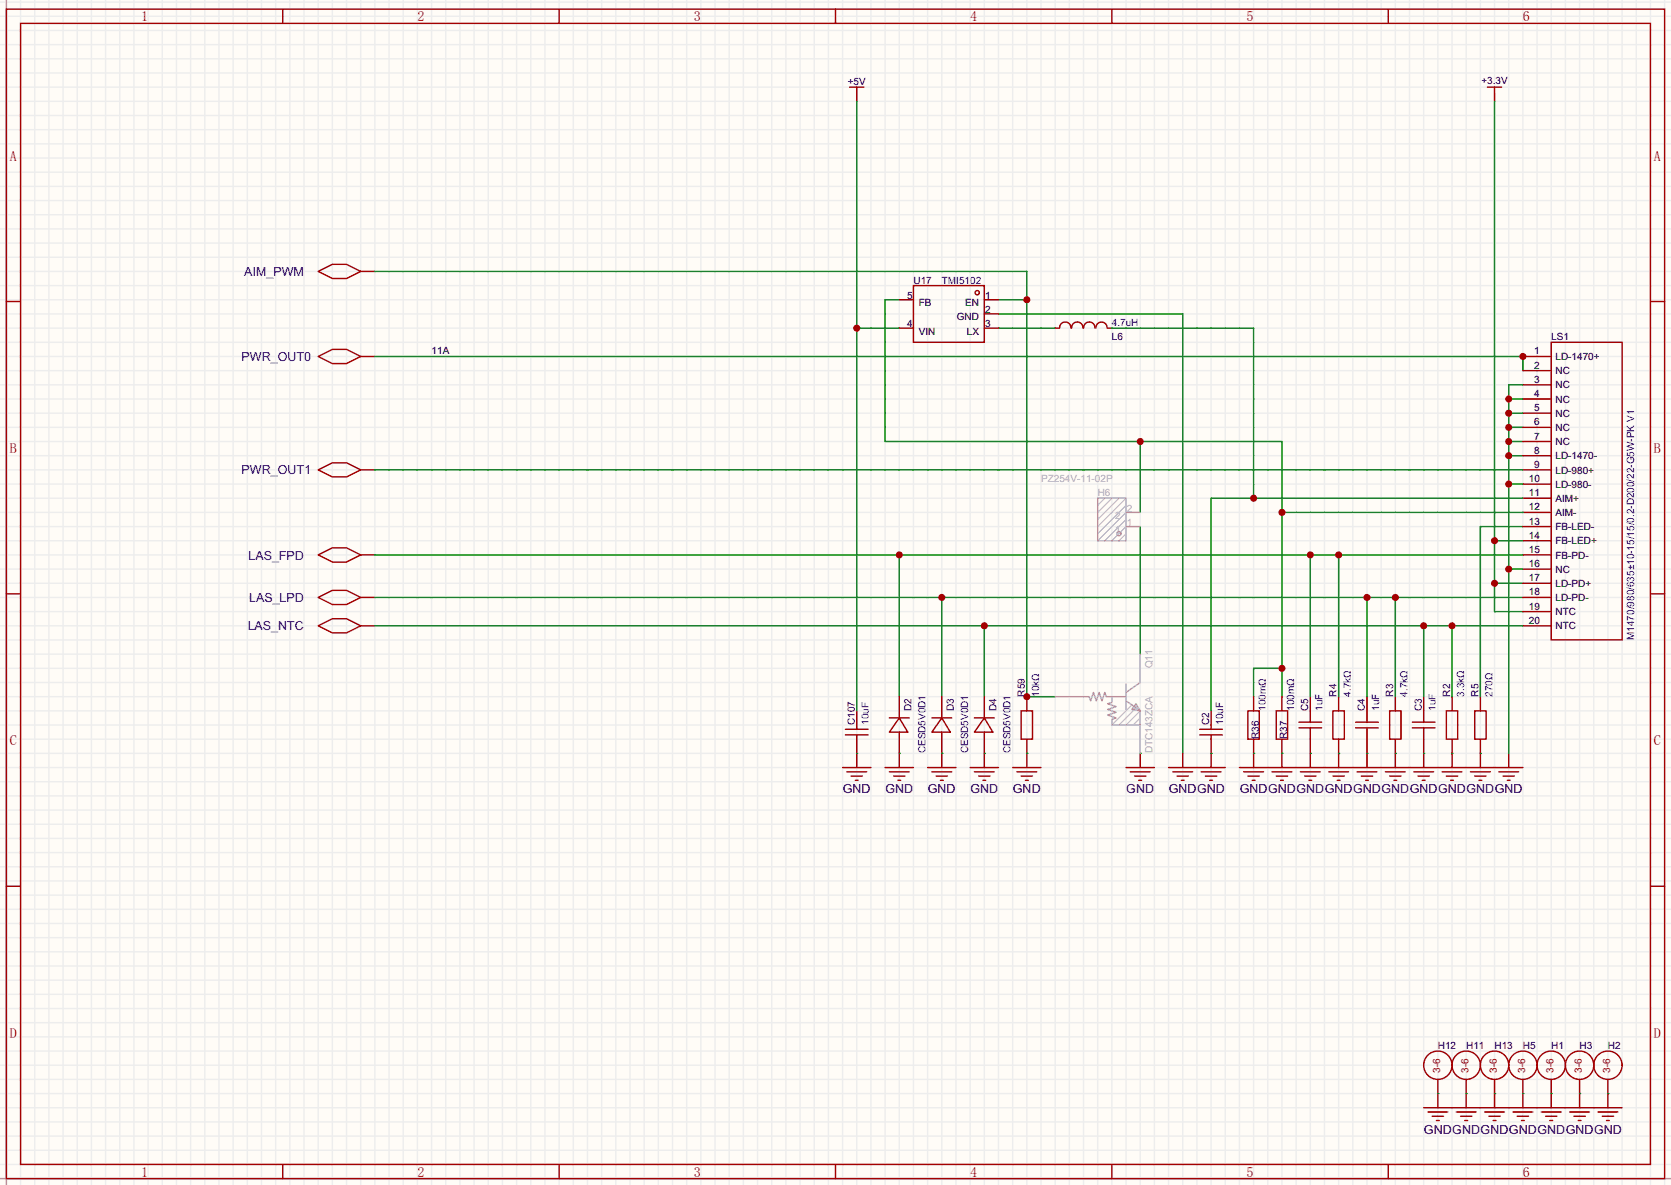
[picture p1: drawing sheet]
<svg xmlns="http://www.w3.org/2000/svg" width="299mm" height="212mm" viewBox="0 0 299 212" stroke-linecap="round" stroke-linejoin="round" font-family="sans-serif">
<path d="M0 0h299.5v212.3h-299.5z" fill="#fffcf7"/>
<g fill="none" stroke="#ededed" stroke-width=".25">
<path d="M0 .4h299.5M0 2.9h299.5M0 5.5h299.5M0 8h299.5M0 10.5h299.5M0 13.1h299.5M0 15.6h299.5M0 18.2h299.5M1.1 0v212.3M3.7 0v212.3M6.2 0v212.3M8.8 0v212.3"/>
<path d="M11.3 0v212.3M13.8 0v212.3M16.4 0v212.3M18.9 0v212.3M21.5 0v212.3M24 0v212.3M26.5 0v212.3M29.1 0v212.3M31.6 0v212.3M34.2 0v212.3M36.7 0v212.3M39.2 0v212.3"/>
<path d="M41.8 0v212.3M44.3 0v212.3M46.9 0v212.3M49.4 0v212.3M51.9 0v212.3M54.5 0v212.3M57 0v212.3M59.6 0v212.3M62.1 0v212.3M64.6 0v212.3M67.2 0v212.3M69.7 0v212.3"/>
<path d="M72.3 0v212.3M74.8 0v212.3M77.3 0v212.3M79.9 0v212.3M82.4 0v212.3M85 0v212.3M87.5 0v212.3M90 0v212.3M92.6 0v212.3M95.1 0v212.3M97.7 0v212.3M100.2 0v212.3"/>
<path d="M102.7 0v212.3M105.3 0v212.3M107.8 0v212.3M110.4 0v212.3M112.9 0v212.3M115.4 0v212.3M118 0v212.3M120.5 0v212.3M123.1 0v212.3M125.6 0v212.3M128.1 0v212.3M130.7 0v212.3"/>
<path d="M133.2 0v212.3M135.8 0v212.3M138.3 0v212.3M140.8 0v212.3M143.4 0v212.3M145.9 0v212.3M148.5 0v212.3M151 0v212.3M153.5 0v212.3M156.1 0v212.3M158.6 0v212.3M161.2 0v212.3"/>
<path d="M163.7 0v212.3M166.2 0v212.3M168.8 0v212.3M171.3 0v212.3M173.9 0v212.3M176.4 0v212.3M178.9 0v212.3M181.5 0v212.3M184 0v212.3M186.6 0v212.3M189.1 0v212.3M191.6 0v212.3"/>
<path d="M194.2 0v212.3M196.7 0v212.3M199.3 0v212.3M201.8 0v212.3M204.3 0v212.3M206.9 0v212.3M209.4 0v212.3M212 0v212.3M214.5 0v212.3M217 0v212.3M219.6 0v212.3M222.1 0v212.3"/>
<path d="M224.7 0v212.3M227.2 0v212.3M229.7 0v212.3M232.3 0v212.3M234.8 0v212.3M237.4 0v212.3M239.9 0v212.3M242.4 0v212.3M245 0v212.3M247.5 0v212.3M250.1 0v212.3M252.6 0v212.3"/>
<path d="M255.1 0v212.3M257.7 0v212.3M260.2 0v212.3M262.8 0v212.3M265.3 0v212.3M267.8 0v212.3M270.4 0v212.3M272.9 0v212.3M275.5 0v212.3M278 0v212.3M280.5 0v212.3M283.1 0v212.3"/>
<path d="M285.6 0v212.3M288.2 0v212.3M290.7 0v212.3M293.2 0v212.3M295.8 0v212.3M298.3 0v212.3M0 20.7h299.5M0 23.2h299.5M0 25.8h299.5M0 28.3h299.5M0 30.9h299.5M0 33.4h299.5"/>
<path d="M0 35.9h299.5M0 38.5h299.5M0 41h299.5M0 43.6h299.5M0 46.1h299.5M0 48.6h299.5M0 51.2h299.5M0 53.7h299.5M0 56.3h299.5M0 58.8h299.5M0 61.3h299.5M0 63.9h299.5"/>
<path d="M0 66.4h299.5M0 69h299.5M0 71.5h299.5M0 74h299.5M0 76.6h299.5M0 79.1h299.5M0 81.7h299.5M0 84.2h299.5M0 86.7h299.5M0 89.3h299.5M0 91.8h299.5M0 94.4h299.5"/>
<path d="M0 96.9h299.5M0 99.4h299.5M0 102h299.5M0 104.5h299.5M0 107.1h299.5M0 109.6h299.5M0 112.1h299.5M0 114.7h299.5M0 117.2h299.5M0 119.8h299.5M0 122.3h299.5M0 124.8h299.5"/>
<path d="M0 127.4h299.5M0 129.9h299.5M0 132.5h299.5M0 135h299.5M0 137.5h299.5M0 140.1h299.5M0 142.6h299.5M0 145.2h299.5M0 147.7h299.5M0 150.2h299.5M0 152.8h299.5M0 155.3h299.5"/>
<path d="M0 157.9h299.5M0 160.4h299.5M0 162.9h299.5M0 165.5h299.5M0 168h299.5M0 170.6h299.5M0 173.1h299.5M0 175.6h299.5M0 178.2h299.5M0 180.7h299.5M0 183.3h299.5M0 185.8h299.5"/>
<path d="M0 188.3h299.5M0 190.9h299.5M0 193.4h299.5M0 196h299.5M0 198.5h299.5M0 201h299.5M0 203.6h299.5M0 206.1h299.5M0 208.7h299.5M0 211.2h299.5"/>
</g>
<path d="M1.1 0v212.3M0 211.2h299.5" fill="none" stroke="#999" stroke-width=".25"/>
<g fill="none" stroke="#a10000" stroke-width=".25">
<path d="M1.1 1.6h297.2v209.6h-297.2zM3.7 4.2h292.1v204.5h-292.1zM50.7 1.6v2.6M100.2 1.6v2.6M149.7 1.6v2.6M199.3 1.6v2.6M248.8 1.6v2.6M266.6 15.6h2.5M267.8 15.6v1.3M1.1 54h2.6M57 48.6l2.6-1.2h2.5l2.5 1.2-2.5 1.3h-2.5zM295.8 54h2.5"/>
<path d="M57 63.9l2.6-1.3h2.5l2.5 1.3-2.5 1.2h-2.5zM57 84.2l2.6-1.3h2.5l2.5 1.3-2.5 1.3h-2.5zM1.1 106.4h2.6M57 112.1l2.6-1.2h2.5l2.5 1.2-2.5 1.3h-2.5zM295.8 106.4h2.5M183 127.4h2v5.1h-2zM222.1 137.5h10.2M222.9 138.3h3.5M223.6 139.1h2.1M224.4 139.8h.5M228 138.3h3.5M228.7 139.1h2.1"/>
<path d="M229.5 139.8h.5M237.4 137.5h5M238.1 138.3h3.6M238.9 139.1h2M239.6 139.8h.6M243 130.4h4M243 129.4h4M245 127.4v2M245 130.4v2.1M247.5 137.5h5.1M248.3 138.3h3.5M249 139.1h2.1"/>
<path d="M249.8 139.8h.5M253.1 130.4h4.1M253.1 129.4h4.1M255.1 127.4v2M255.1 130.4v2.1M257.7 137.5h5.1M258.4 138.3h3.6M259.2 139.1h2M260 139.8h.5M1.1 158.8h2.6M295.8 158.8h2.5M265.3 198.5h25.4"/>
<path d="M266.1 199.3h3.5M271.1 199.3h3.6M276.2 199.3h3.6M281.3 199.3h3.6M286.4 199.3h3.5M50.7 208.7v2.5M100.2 208.7v2.5M149.7 208.7v2.5M199.3 208.7v2.5M248.8 208.7v2.5M266.8 200h2.1M267.6 200.8h.5"/>
<path d="M271.9 200h2M272.7 200.8h.5M277 200h2M277.7 200.8h.6M282.1 200h2M282.8 200.8h.5M287.1 200h2.1M287.9 200.8h.5"/>
<circle cx="267.8" cy="190.9" r="2.54"/>
<circle cx="272.9" cy="190.9" r="2.54"/>
<circle cx="278" cy="190.9" r="2.54"/>
<circle cx="283.1" cy="190.9" r="2.54"/>
<circle cx="288.2" cy="190.9" r="2.54"/>
</g>
<g fill="none" stroke="#870000" stroke-width=".25">
<path d="M267.8 16.9v1.3M64.6 48.6h2.6M64.6 63.9h2.6M64.6 84.2h2.6M64.6 112.1h2.6M184 124.8v2.6M184 132.5v2.5M224.7 135v2.5M229.7 135v2.5M239.9 135v2.5M245 124.8v2.6M245 132.5v2.5"/>
<path d="M250.1 135v2.5M255.1 124.8v2.6M255.1 132.5v2.5M260.2 135v2.5M267.8 193.4v5.1M272.9 193.4v5.1M278 193.4v5.1M283.1 193.4v5.1M288.2 193.4v5.1"/>
</g>
<path d="M67.2 48.6h116.8v76.2h5.1M178.9 56.3h33.1v78.7M178.9 53.7h5.1" fill="none" stroke="#008700" stroke-width=".25"/>
<g fill="#c00">
<circle cx="184" cy="53.7" r=".63"/>
<circle cx="184" cy="124.8" r=".63"/>
</g>
<path d="M267.8 18.2v91.4h5.1M178.9 58.8h10.2M267.8 96.9h5.1M267.8 104.5h5.1M267.8 196h.1M272.9 196h.1M278 196h.1M283.1 196h.1M288.2 196h.1" fill="none" stroke="#008700" stroke-width=".25"/>
<g fill="none" stroke="#870000" stroke-width=".25">
<path d="M64.6 99.4h2.6M64.6 107.1h2.6M153.5 127.4v2.5M153.5 132.5v2.5M212 135v2.5M217 127.4v2.5M217 132.5v2.5M250.1 124.8v2.6M250.1 132.5v2.5M260.2 124.8v2.6M260.2 132.5v2.5M265.3 124.8v2.6"/>
<path d="M265.3 132.5v2.5M270.4 135v2.5"/>
</g>
<g fill="none" stroke="#a10000" stroke-width=".25">
<path d="M57 99.4l2.6-1.2h2.5l2.5 1.2-2.5 1.3h-2.5zM57 107.1l2.6-1.3h2.5l2.5 1.3-2.5 1.2h-2.5zM151.5 131.7h4.1M151.5 130.7h4.1M153.5 129.9v.8M153.5 131.7v.8M209.4 137.5h5.1M210.2 138.3h3.5M210.9 139.1h2.1M211.7 139.8h.5M215 131.7h4.1M215 130.7h4.1"/>
<path d="M217 129.9v.8M217 131.7v.8M249 127.4h2.1v5.1h-2.1zM259.2 127.4h2v5.1h-2zM264.3 127.4h2v5.1h-2zM267.8 137.5h5.1M268.6 138.3h3.6M269.4 139.1h2M270.1 139.8h.5"/>
</g>
<g fill="#c00">
<circle cx="267.8" cy="96.9" r=".63"/>
<circle cx="267.8" cy="104.5" r=".63"/>
</g>
<path d="M272.9 94.4h-7.6v30.4M67.2 112.1h205.7M176.4 112.1v12.7M255.1 112.1v12.7M260.2 112.1v12.7M260.2 135h.1M265.3 135h.1" fill="none" stroke="#008700" stroke-width=".25"/>
<path d="M265.3 135v2.5" fill="none" stroke="#870000" stroke-width=".25"/>
<path d="M262.8 137.5h5M263.5 138.3h3.6M264.3 139.1h2M265 139.8h.6" fill="none" stroke="#a10000" stroke-width=".25"/>
<g fill="#c00">
<circle cx="260.2" cy="112.1" r=".63"/>
<circle cx="255.1" cy="112.1" r=".63"/>
<circle cx="176.4" cy="112.1" r=".63"/>
</g>
<path d="M245 135v2.5M255.1 135v2.5" fill="none" stroke="#870000" stroke-width=".25"/>
<path d="M242.4 137.5h5.1M243.2 138.3h3.6M244 139.1h2M244.7 139.8h.5M252.6 137.5h5.1M253.4 138.3h3.5M254.1 139.1h2.1M254.9 139.8h.5" fill="none" stroke="#a10000" stroke-width=".25"/>
<path d="M67.2 107.1h205.7M168.8 107.1v17.7M245 107.1v17.7M250.1 107.1v17.7M245 135h.1M250.1 135h.1M255.1 135h.1" fill="none" stroke="#008700" stroke-width=".25"/>
<g fill="#c00">
<circle cx="250.1" cy="107.1" r=".63"/>
<circle cx="245" cy="107.1" r=".63"/>
<circle cx="168.8" cy="107.1" r=".63"/>
</g>
<path d="M234.8 124.8v2.6M234.8 132.5v5M239.9 124.8v2.6M239.9 132.5v2.5" fill="none" stroke="#870000" stroke-width=".25"/>
<path d="M232.3 137.5h5.1M232.8 130.4h4.1M232.8 129.4h4.1M233 138.3h3.6M233.8 139.1h2M234.6 139.8h.5M234.8 127.4v2M234.8 130.4v2.1M238.9 127.4h2v5.1h-2z" fill="none" stroke="#a10000" stroke-width=".25"/>
<path d="M67.2 99.4h205.7M161.2 99.4v25.4M234.8 99.4v25.4M239.9 99.4v25.4M234.8 135h.1M239.9 135h.1" fill="none" stroke="#008700" stroke-width=".25"/>
<g fill="#c00">
<circle cx="239.9" cy="99.4" r=".63"/>
<circle cx="234.8" cy="99.4" r=".63"/>
<circle cx="161.2" cy="99.4" r=".63"/>
</g>
<path d="M153.5 16.9v1.3M153.5 135v2.5M161.2 124.8v3.8M161.2 131.2v6.3M168.8 124.8v3.8M168.8 131.2v6.3M176.4 124.8v3.8M176.4 131.2v6.3M184 135v2.5M204.3 135v2.5M217 135v2.5M262.8 193.4v5.1" fill="none" stroke="#870000" stroke-width=".25"/>
<g fill="none" stroke="#a10000" stroke-width=".25">
<path d="M152.3 15.6h2.5M153.5 15.6v1.3M151 137.5h5.1M151.8 138.3h3.5M152.5 139.1h2.1M153.3 139.8h.5M158.6 137.5h5.1M159.4 138.3h3.5M159.4 128.6h3.5M160.1 139.1h2.1M160.9 139.8h.5M161.2 128.6l1.5 2.6h-3.3z"/>
<path d="M166.2 137.5h5.1M167 138.3h3.6M167 128.6h3.6M167.8 139.1h2M168.5 139.8h.5M168.8 128.6l1.5 2.6h-3.3zM173.9 137.5h5M174.6 138.3h3.6M174.6 128.6h3.6M175.4 139.1h2M176.1 139.8h.6M176.4 128.6l1.5 2.6h-3.3z"/>
<path d="M181.5 137.5h5.1M182.2 138.3h3.6M183 139.1h2M183.8 139.8h.5M201.8 137.5h5.1M202.6 138.3h3.5M203.3 139.1h2.1M204.1 139.8h.5M214.5 137.5h5.1M215.3 138.3h3.5M216 139.1h2.1M216.8 139.8h.5"/>
<path d="M260.2 198.5h5.1M261 199.3h3.5M261.7 200h2.1M262.5 200.8h.5"/>
<circle cx="262.8" cy="190.9" r="2.54"/>
</g>
<g fill="none" stroke="#008700" stroke-width=".25">
<path d="M67.2 63.9h205.7v2.5M270.4 79.1h2.5M270.4 76.6h2.5M270.4 74h2.5M270.4 71.5h2.5M272.9 69h-2.5v66M270.4 81.7h2.5M270.4 86.7h2.5M270.4 102h2.5M153.5 135h.1M161.2 135h.1M168.8 135h.1"/>
<path d="M176.4 135h.1M184 135h.1M204.3 135h.1M262.8 196h.1"/>
</g>
<g fill="#c00">
<circle cx="270.4" cy="81.7" r=".63"/>
<circle cx="270.4" cy="79.1" r=".63"/>
<circle cx="270.4" cy="76.6" r=".63"/>
<circle cx="270.4" cy="74" r=".63"/>
<circle cx="270.4" cy="71.5" r=".63"/>
<circle cx="270.4" cy="86.7" r=".63"/>
<circle cx="270.4" cy="102" r=".63"/>
</g>
<path d="M153.5 18.2v109.2M153.5 58.8h7.7" fill="none" stroke="#008700" stroke-width=".25"/>
<circle cx="153.5" cy="58.8" r=".63" fill="#c00"/>
<path d="M204.3 94.4v22.8M257.7 196h.1" fill="none" stroke="#008700" stroke-width=".25"/>
<path d="M189.1 58.8h.8M198.5 58.8h.8M272.9 63.9h5.1M257.7 193.4v5.1" fill="none" stroke="#870000" stroke-width=".25"/>
<g fill="none" stroke="#a10000" stroke-width=".25">
<path d="M189.9 58.8a1.01 1.01 0 0 1 1-1.1 1.01 1.01 0 0 1 1 1.1M192 58.8a1.01 1.01 0 0 1 1.1-1.1 1.01 1.01 0 0 1 1 1.1M194.2 58.8a1.01 1.01 0 0 1 1-1.1 1.01 1.01 0 0 1 1 1.1M196.4 58.8a1.01 1.01 0 0 1 1-1.1 1.01 1.01 0 0 1 1 1.1M278 61.3h12.7v53.4h-12.7zM255.1 198.5h5.1M255.9 199.3h3.6M256.7 200h2M257.4 200.8h.5"/>
<circle cx="257.7" cy="190.9" r="2.54"/>
</g>
<circle cx="272.9" cy="63.9" r=".63" fill="#c00"/>
<g fill="none" stroke="#870000" stroke-width=".25">
<path d="M272.9 66.4h5.1M272.9 69h5.1M272.9 71.5h5.1M272.9 74h5.1M272.9 76.6h5.1M272.9 79.1h5.1M272.9 81.7h5.1M272.9 84.2h5.1M272.9 86.7h5.1M272.9 89.3h5.1M272.9 91.8h5.1M272.9 94.4h5.1"/>
<path d="M272.9 96.9h5.1M272.9 99.4h5.1M272.9 102h5.1M272.9 104.5h5.1M272.9 107.1h5.1M272.9 109.6h5.1M272.9 112.1h5.1"/>
</g>
<path d="M199.3 58.8h25.4v30.5M272.9 89.3h-55.9v38.1" fill="none" stroke="#008700" stroke-width=".25"/>
<circle cx="224.7" cy="89.3" r=".63" fill="#c00"/>
<path d="M161.2 53.7h-2.6v25.4h71.1v45.7M204.3 79.1v12.7M229.7 91.8h43.2M229.7 119.8h-5v5" fill="none" stroke="#008700" stroke-width=".25"/>
<g fill="#c00">
<circle cx="229.7" cy="91.8" r=".63"/>
<circle cx="204.3" cy="79.1" r=".63"/>
<circle cx="229.7" cy="119.8" r=".63"/>
</g>
<path d="M67.2 84.2h205.7M217 135h.1M224.7 135h.1M229.7 135h.1" fill="none" stroke="#008700" stroke-width=".25"/>
<g fill="none" stroke="#ababab" stroke-width=".18">
<path d="M198 89.3l-1.3 1.2M199.3 89.3l-2.6 2.5M200.5 89.3l-3.8 3.8M200.9 95.8l-.2 .2M201.8 89.3l-5.1 5.1M201.8 90.5l-5.1 5.1M201.8 91.8l-5.1 5.1M201.8 93.1l-3.8 3.8M201.8 94.4l-2.5 2.5M201.8 95.6l-1.3 1.3M202.9 126.3l-3.6 3.6M203.6 126.8l-3.1 3.1"/>
<path d="M203.8 126.4l-.8 .8M204.2 127.2l-.1 .1M204.3 127.4l-2.5 2.5M204.3 128.6l-1.2 1.3"/>
</g>
<g fill="none" stroke="#ababab" stroke-width=".25">
<path d="M196.7 89.3h5.1v7.6h-5.1zM201.8 94.4h2.5M201.8 91.8h2.5M204.3 117.2v5.1l-2.5 1.8M189.1 124.8h6.1l.3 .8 .5-1.5 .5 1.5 .5-1.5 .5 1.5 .5-1.5 .2 .7h3.6M199.3 124.8v1.1l-.8 .2 1.5 .5-1.5 .5 1.5 .5-1.5 .5 1.5 .5-.7 .3v1h5v-2.5l-2.5-1.8M201.8 122.6v4.5M203.6 126.1l.7 1.3-1.5-.3zM204.3 129.9v5.1"/>
<circle cx="200.5" cy="95.6" r=".38"/>
</g>
<path d="M161.2 53.7h2.5M161.2 58.8h2.5M176.4 53.7h2.5M176.4 58.8h2.5M176.4 56.3h2.5M224.7 124.8v2.6M224.7 132.5v2.5M229.7 124.8v2.6M229.7 132.5v2.5" fill="none" stroke="#870000" stroke-width=".25"/>
<g fill="none" stroke="#a10000" stroke-width=".25">
<path d="M163.7 51.2h12.7v10.1h-12.7zM223.6 127.4h2.1v5.1h-2.1zM228.7 127.4h2.1v5.1h-2.1z"/>
<circle cx="175.1" cy="52.4" r=".38"/>
</g>
<g font-size="2.5" fill="#a00000">
<text x="25.3" y="3.8">1</text>
<text x="74.8" y="3.8">2</text>
<text x="124.3" y="3.8">3</text>
<text x="173.9" y="3.8">4</text>
<text x="223.4" y="3.8">5</text>
<text x="272.9" y="3.8">6</text>
<text x="1.8" y="28.8">A</text>
<text x="296.4" y="28.8">A</text>
<text x="1.8" y="81.2">B</text>
<text x="296.4" y="81.2">B</text>
<text x="1.8" y="133.5">C</text>
<text x="296.4" y="133.5">C</text>
<text x="1.8" y="185.9">D</text>
<text x="296.4" y="185.9">D</text>
<text x="25.3" y="210.9">1</text>
<text x="74.8" y="210.9">2</text>
<text x="124.3" y="210.9">3</text>
<text x="173.9" y="210.9">4</text>
<text x="223.4" y="210.9">5</text>
<text x="272.9" y="210.9">6</text>
</g>
<g font-size="2.2" fill="#00f">
<text x="43.8" y="49.5">AIM_PWM</text>
<text x="43.3" y="64.7">PWR_OUT0</text>
<text x="43.3" y="85">PWR_OUT1</text>
<text x="44.5" y="100.3">LAS_FPD</text>
<text x="44.6" y="107.9">LAS_LPD</text>
<text x="44.4" y="113">LAS_NTC</text>
</g>
<g font-size="2.2" fill="#000080">
<text x="151.1" y="142.2">GND</text>
<text x="158.7" y="142.2">GND</text>
<text x="166.3" y="142.2">GND</text>
<text x="173.9" y="142.2">GND</text>
<text x="181.5" y="142.2">GND</text>
<text x="201.9" y="142.2">GND</text>
<text x="209.5" y="142.2">GND</text>
<text x="214.6" y="142.2">GND</text>
<text x="222.2" y="142.2">GND</text>
<text x="227.3" y="142.2">GND</text>
<text x="232.3" y="142.2">GND</text>
<text x="237.4" y="142.2">GND</text>
<text x="242.5" y="142.2">GND</text>
<text x="247.6" y="142.2">GND</text>
<text x="252.7" y="142.2">GND</text>
<text x="257.7" y="142.2">GND</text>
<text x="262.8" y="142.2">GND</text>
<text x="267.9" y="142.2">GND</text>
<text x="255.2" y="203.1">GND</text>
<text x="260.3" y="203.1">GND</text>
<text x="265.4" y="203.1">GND</text>
<text x="270.4" y="203.1">GND</text>
<text x="275.5" y="203.1">GND</text>
<text x="280.6" y="203.1">GND</text>
<text x="285.7" y="203.1">GND</text>
</g>
<g font-size="1.8" fill="#000080">
<text x="151.9" y="15.3">+5V</text>
<text x="265.5" y="15">+3.3V</text>
<text x="163.7" y="50.8">U17</text>
<text x="199.3" y="61">L6</text>
<text x="278" y="61">LS1</text>
<text x="183.7" y="124.8" transform="rotate(-90 183.7 124.8)">R59</text>
<text x="239.5" y="124.8" transform="rotate(-90 239.5 124.8)">R4</text>
<text x="249.7" y="124.8" transform="rotate(-90 249.7 124.8)">R3</text>
<text x="259.9" y="124.8" transform="rotate(-90 259.9 124.8)">R2</text>
<text x="264.9" y="124.8" transform="rotate(-90 264.9 124.8)">R5</text>
<text x="153.2" y="129.9" transform="rotate(-90 153.2 129.9)">C107</text>
<text x="163.3" y="127.4" transform="rotate(-90 163.3 127.4)">D2</text>
<text x="171" y="127.4" transform="rotate(-90 171 127.4)">D3</text>
<text x="178.6" y="127.4" transform="rotate(-90 178.6 127.4)">D4</text>
<text x="216.7" y="129.9" transform="rotate(-90 216.7 129.9)">C2</text>
<text x="234.5" y="127.4" transform="rotate(-90 234.5 127.4)">C5</text>
<text x="244.6" y="127.4" transform="rotate(-90 244.6 127.4)">C4</text>
<text x="254.8" y="127.4" transform="rotate(-90 254.8 127.4)">C3</text>
<text x="225.6" y="132.5" transform="rotate(-90 225.6 132.5)">R36</text>
<text x="230.7" y="132.5" transform="rotate(-90 230.7 132.5)">R37</text>
<text x="257.7" y="188">H12</text>
<text x="262.8" y="188">H11</text>
<text x="267.8" y="188">H13</text>
<text x="272.9" y="188">H5</text>
<text x="278" y="188">H1</text>
<text x="283.1" y="188">H3</text>
<text x="288.2" y="188">H2</text>
</g>
<g font-size="1.8">
<text x="162.6" y="53.6">5</text>
<text x="176.5" y="53.6">1</text>
<text x="162.6" y="58.7">4</text>
<text x="164.6" y="54.9">FB</text>
<text x="164.6" y="59.9">VIN</text>
<text x="171.5" y="57.4">GND</text>
<text x="173" y="54.9">EN</text>
<text x="173.3" y="59.9">LX</text>
<text x="176.5" y="58.7">3</text>
<text x="176.5" y="56.1">2</text>
<text x="77.3" y="63.5">11A</text>
<text x="275" y="63.5">1</text>
<text x="278.8" y="64.5">LD-1470+</text>
<text x="275" y="66.1">2</text>
<text x="275" y="68.6">3</text>
<text x="275" y="71.1">4</text>
<text x="278.8" y="67.1">NC</text>
<text x="278.8" y="69.6">NC</text>
<text x="275" y="73.7">5</text>
<text x="275" y="76.2">6</text>
<text x="278.8" y="72.2">NC</text>
<text x="278.8" y="74.7">NC</text>
<text x="278.8" y="77.2">NC</text>
<text x="275" y="78.8">7</text>
<text x="275" y="81.3">8</text>
<text x="275" y="83.8">9</text>
<text x="278.8" y="79.8">NC</text>
<text x="278.8" y="82.3">LD-1470-</text>
<text x="274" y="86.4">10</text>
<text x="274" y="88.9">11</text>
<text x="278.8" y="84.9">LD-980+</text>
<text x="278.8" y="87.4">LD-980-</text>
<text x="278.8" y="89.9">AIM+</text>
<text x="274" y="91.5">12</text>
<text x="274" y="94">13</text>
<text x="278.8" y="92.5">AIM-</text>
<text x="278.8" y="95">FB-LED-</text>
<text x="274" y="96.5">14</text>
<text x="274" y="99.1">15</text>
<text x="274" y="101.6">16</text>
<text x="278.8" y="97.6">FB-LED+</text>
<text x="278.8" y="100.1">FB-PD-</text>
<text x="274" y="104.2">17</text>
<text x="274" y="106.7">18</text>
<text x="278.8" y="102.6">NC</text>
<text x="278.8" y="105.2">LD-PD+</text>
<text x="278.8" y="107.7">LD-PD-</text>
<text x="274" y="109.2">19</text>
<text x="274" y="111.8">20</text>
<text x="278.8" y="110.3">NTC</text>
<text x="278.8" y="112.8">NTC</text>
</g>
<g font-size="1.8" fill="#00f">
<text x="168.8" y="50.8">TMI5102</text>
<text x="199.3" y="58.4">4.7uH</text>
<text x="292.9" y="114.7" transform="rotate(-90 292.9 114.7)">M1470/980/635±10-15/15/0.2-D200/22-G5W-PK V1</text>
<text x="186.2" y="124.8" transform="rotate(-90 186.2 124.8)">10kΩ</text>
<text x="242.1" y="124.8" transform="rotate(-90 242.1 124.8)">4.7kΩ</text>
<text x="252.2" y="124.8" transform="rotate(-90 252.2 124.8)">4.7kΩ</text>
<text x="262.4" y="124.8" transform="rotate(-90 262.4 124.8)">3.3kΩ</text>
<text x="267.5" y="124.8" transform="rotate(-90 267.5 124.8)">270Ω</text>
<text x="155.7" y="129.9" transform="rotate(-90 155.7 129.9)">10uF</text>
<text x="219.2" y="129.9" transform="rotate(-90 219.2 129.9)">10uF</text>
<text x="226.8" y="127.4" transform="rotate(-90 226.8 127.4)">100mΩ</text>
<text x="231.9" y="127.4" transform="rotate(-90 231.9 127.4)">100mΩ</text>
<text x="237" y="127.4" transform="rotate(-90 237 127.4)">1uF</text>
<text x="247.2" y="127.4" transform="rotate(-90 247.2 127.4)">1uF</text>
<text x="257.3" y="127.4" transform="rotate(-90 257.3 127.4)">1uF</text>
<text x="165.9" y="135" transform="rotate(-90 165.9 135)">CESD5V0D1</text>
<text x="173.5" y="135" transform="rotate(-90 173.5 135)">CESD5V0D1</text>
<text x="181.1" y="135" transform="rotate(-90 181.1 135)">CESD5V0D1</text>
</g>
<g font-size="1.8" fill="#ababab">
<text x="186.6" y="86.4">PZ254V-11-02P</text>
<text x="196.7" y="88.9">H6</text>
<text x="199.9" y="95.5">1</text>
<text x="199.9" y="93">2</text>
<text x="201.9" y="94.2">1</text>
<text x="201.9" y="91.7">2</text>
<text x="206.5" y="119.8" transform="rotate(-90 206.5 119.8)">Q11</text>
<text x="206.5" y="135" transform="rotate(-90 206.5 135)">DTC143ZCA</text>
</g>
<g font-size="1.8" fill="#a00000">
<text x="258.1" y="192.2" transform="rotate(-90 258.1 192.2)">3-6</text>
<text x="263.2" y="192.2" transform="rotate(-90 263.2 192.2)">3-6</text>
<text x="268.2" y="192.2" transform="rotate(-90 268.2 192.2)">3-6</text>
<text x="273.3" y="192.2" transform="rotate(-90 273.3 192.2)">3-6</text>
<text x="278.4" y="192.2" transform="rotate(-90 278.4 192.2)">3-6</text>
<text x="283.5" y="192.2" transform="rotate(-90 283.5 192.2)">3-6</text>
<text x="288.6" y="192.2" transform="rotate(-90 288.6 192.2)">3-6</text>
</g>
</svg>
